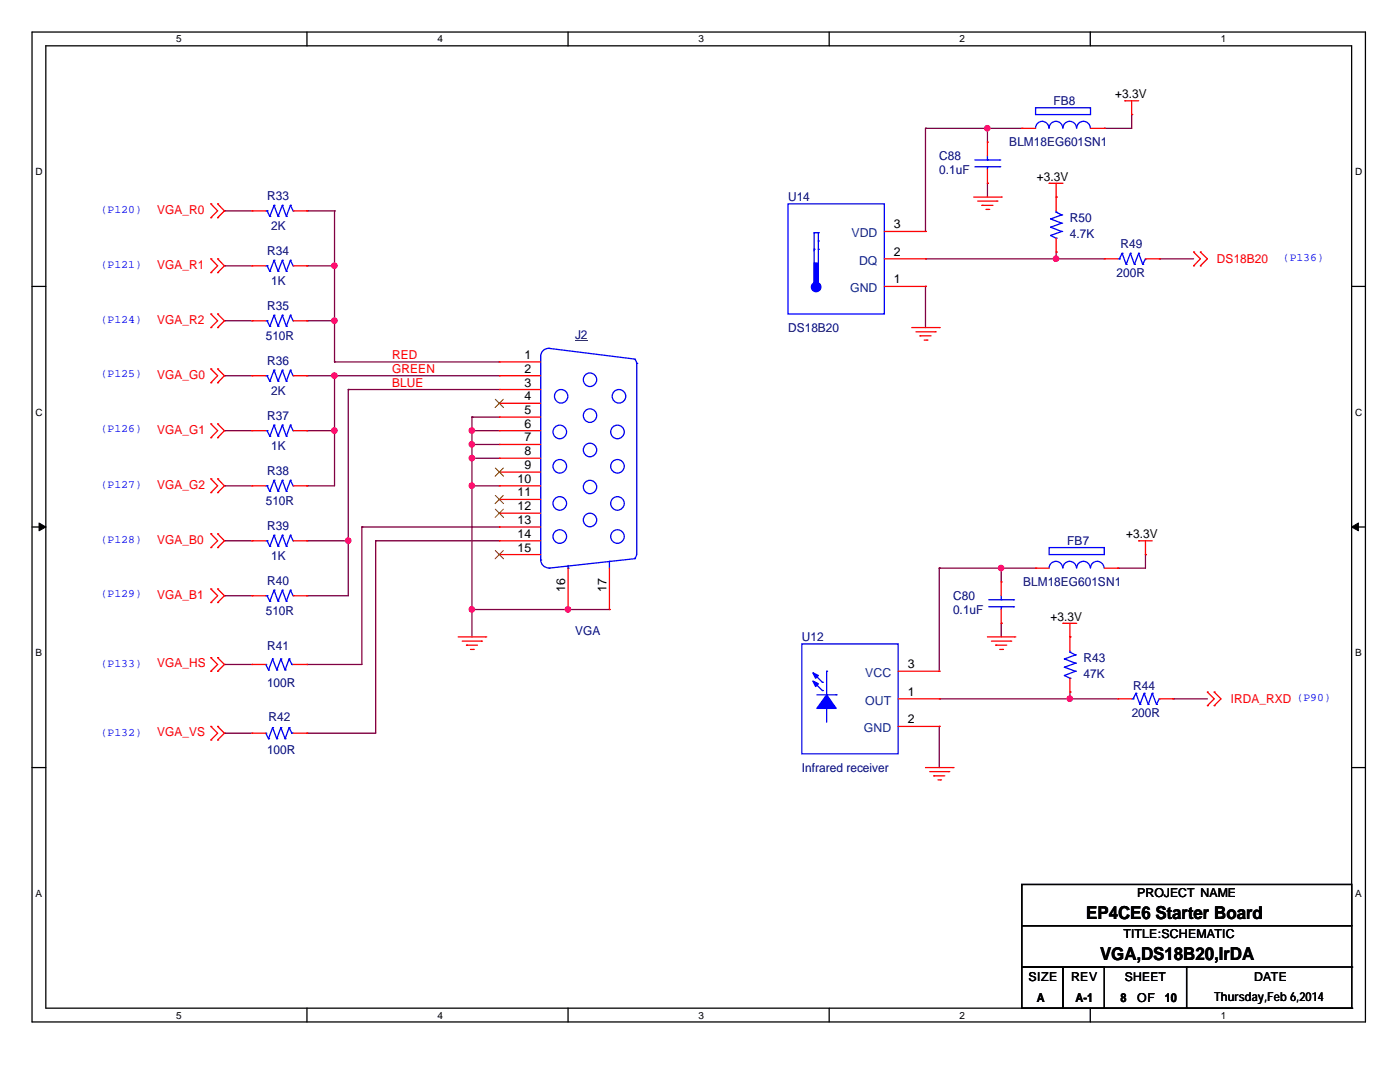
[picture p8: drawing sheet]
<svg xmlns="http://www.w3.org/2000/svg" width="279mm" height="216mm" viewBox="0 0 279 216" stroke-linecap="round" stroke-linejoin="round" font-family="sans-serif">
<path d="M6.4 6.4h266.1v197.5h-266.1zM9.1 9.1h260.6v192.1h-260.6z" fill="none" stroke="#000" stroke-width=".25"/>
<g fill="#fff">
<path d="M35.2 6.6h1.1v2.3h-1.1z"/>
<path d="M35.2 201.4h1.1v2.3h-1.1z"/>
</g>
<path d="M61.3 6.4v2.7M61.3 201.2v2.7" fill="none" stroke="#000" stroke-width=".25"/>
<g fill="#fff">
<path d="M87.3 6.6h1.1v2.3h-1.1z"/>
<path d="M87.3 201.4h1.1v2.3h-1.1z"/>
</g>
<path d="M113.4 6.4v2.7M113.4 201.2v2.7" fill="none" stroke="#000" stroke-width=".25"/>
<g fill="#fff">
<path d="M139.4 6.6h1.1v2.3h-1.1z"/>
<path d="M139.4 201.4h1.1v2.3h-1.1z"/>
</g>
<path d="M165.5 6.4v2.7M165.5 201.2v2.7" fill="none" stroke="#000" stroke-width=".25"/>
<g fill="#fff">
<path d="M191.5 6.6h1.1v2.3h-1.1z"/>
<path d="M191.5 201.4h1.1v2.3h-1.1z"/>
</g>
<path d="M217.6 6.4v2.7M217.6 201.2v2.7" fill="none" stroke="#000" stroke-width=".25"/>
<g fill="#fff">
<path d="M243.6 6.6h1.1v2.3h-1.1z"/>
<path d="M243.6 201.4h1.1v2.3h-1.1z"/>
<path d="M7.1 33.1h1.4v2.2h-1.4z"/>
<path d="M270.5 33.1h1.4v2.2h-1.4z"/>
<path d="M7.1 81.1h1.4v2.3h-1.4z"/>
<path d="M270.5 81.1h1.4v2.3h-1.4z"/>
</g>
<path d="M6.4 57.2h2.7M269.7 57.2h2.8" fill="none" stroke="#000" stroke-width=".25"/>
<g fill="#fff">
<path d="M7.1 129.1h1.3v2.3h-1.3z"/>
<path d="M270.5 129.1h1.3v2.3h-1.3z"/>
</g>
<path d="M6.4 105.2h2.7M269.7 105.2h2.8" fill="none" stroke="#000" stroke-width=".25"/>
<g fill="#000" stroke="#000" stroke-width=".2">
<path d="M7.8 104.4l1.3 .8-1.3 .7z" fill-rule="evenodd"/>
<path d="M269.7 105.2l1.4-.8v1.5z" fill-rule="evenodd"/>
</g>
<g fill="#fff">
<path d="M7.1 177.1h1.3v2.3h-1.3z"/>
<path d="M270.5 177.1h1.3v2.3h-1.3z"/>
</g>
<path d="M6.4 153.2h2.7M269.7 153.2h2.8M203.9 176.5h65.8v8.2h-65.8zM203.9 184.7h65.8v8.3h-65.8zM203.9 193h8.2v8.2h-8.2zM212.1 193h8.3v8.2h-8.3zM236.8 193h.1M236.8 193v8.2M269.7 193h.1M269.7 193v8.2M220.4 201.2h49.3M269.7 201.2h.1" fill="none" stroke="#000" stroke-width=".25"/>
<g fill="none" stroke="#800040" stroke-width=".25">
<path d="M184.7 25.6h.1M184.7 25.6v20.6M184.7 25.6h19.2M197.1 25.6h.1M197.1 36.6h.1M197.1 25.6v2.8M197.1 36.6v2.7M220.4 25.6h.1M225.8 22.9h.1M225.8 22.9v2.7h-5.4M44.8 42.1h.1M44.8 53h.1"/>
<path d="M44.8 42.1h5.5M44.8 53h5.5M61.3 42.1h.1M61.3 53h.1M61.3 42.1h5.5M61.3 53h5.5M66.8 42.1h.1M66.8 53h.1M66.8 42.1v30.1M184.7 51.6h.1M184.7 57.2h.1M184.7 51.6h35.7"/>
<path d="M184.7 57.2v8.2M210.8 50.3h.1M210.8 51.6h.1M210.8 50.3v1.3M231.4 51.6h.1M231.4 51.6h6.8M44.8 64h.1M44.8 75h.1M44.8 75h5.5M44.8 64h5.5M61.3 64h.1M61.3 75h.1"/>
<path d="M61.3 75h38.4M61.3 64h5.5M66.8 72.2h.1M66.8 75h.1M66.8 64h.1M66.8 72.2h32.9M66.8 75v21.9h-5.5M69.5 77.7h.1M69.5 77.7h30.2M69.5 77.7v41.2h-8.2M44.8 85.9h.1M44.8 96.9h.1"/>
<path d="M44.8 85.9h5.5M44.8 96.9h5.5M61.3 96.9h.1M61.3 85.9h.1M61.3 85.9h5.5M66.8 85.9h.1M94.2 83.2h.1M94.2 85.9h.1M94.2 88.7h.1M94.2 91.4h.1M94.2 96.9h.1M94.2 83.2h5.5"/>
<path d="M94.2 83.2v43.9M94.2 85.9h5.5M94.2 88.7h5.5M94.2 91.4h5.5M94.2 96.9h5.5M44.8 107.9h.1M44.8 118.9h.1M44.8 107.9h5.5M44.8 118.9h5.5M61.3 118.9h.1M61.3 107.9h.1M61.3 107.9h8.2"/>
<path d="M69.5 107.9h.1M72.2 105.2h.1M72.2 105.2v27.4h-10.9M72.2 105.2h27.5M75 107.9h.1M75 107.9v38.4h-13.7M75 107.9h24.7M187.5 113.4h.1M187.5 113.4v20.5M187.5 113.4h19.2M199.8 113.4h.1M199.8 113.4v2.7"/>
<path d="M223.1 113.4h.1M228.6 110.7h.1M228.6 110.7v2.7h-5.5M44.8 132.6h.1M44.8 132.6h5.5M61.3 132.6h.1M94.2 121.6h.1M94.2 121.6h27.4M113.4 121.6h.1M187.5 139.4h.1M187.5 139.4h35.6M199.8 124.4h.1"/>
<path d="M199.8 124.4v2.7M213.5 138.1h.1M213.5 139.4h.1M213.5 138.1v1.3M234.1 139.4h.1M234.1 139.4h6.9M44.8 146.3h.1M44.8 146.3h5.5M61.3 146.3h.1M187.5 144.9h.1M187.5 144.9v8.3"/>
</g>
<g fill="#f0f" stroke="#f0f" stroke-width=".25">
<circle cx="66.7" cy="74.9" r=".54"/>
<circle cx="113.3" cy="121.6" r=".54"/>
<circle cx="94.2" cy="88.7" r=".54"/>
<circle cx="94.2" cy="85.9" r=".54"/>
<circle cx="94.2" cy="91.4" r=".54"/>
<circle cx="94.2" cy="121.6" r=".54"/>
<circle cx="94.2" cy="96.9" r=".54"/>
<circle cx="66.7" cy="64" r=".54"/>
<circle cx="66.7" cy="53" r=".54"/>
<circle cx="66.7" cy="85.9" r=".54"/>
<circle cx="69.5" cy="107.9" r=".54"/>
<circle cx="210.8" cy="51.6" r=".54"/>
<circle cx="197" cy="25.6" r=".54"/>
<circle cx="213.5" cy="139.4" r=".54"/>
<circle cx="199.8" cy="113.3" r=".54"/>
</g>
<g fill="none" stroke="#f00" stroke-width=".25">
<path d="M194.3 39.3h5.5M197.1 36.6h.1M197.1 28.4h.1M197.1 28.4v2.7M197.1 33.8v2.8M199.8 39.3h.1M203.9 25.6h.1M203.9 25.6h2.8M209.4 36.6h.1M209.4 36.6h2.7M210.8 39.3h.1M210.8 36.6v5.5"/>
<path d="M217.6 25.6h2.8M220.4 25.6h.1M224.5 20.1h.1M224.5 20.1h2.7M225.8 22.9h.1M225.8 20.1v2.8M42.1 40.7h.1M42.1 43.4h.1M42.1 51.6h.1M42.1 54.4h.1M42.1 40.7l1.3 1.4-1.3 1.3M42.1 51.6l1.3 1.4-1.3 1.4"/>
<path d="M43.4 43.4h.1M43.4 40.7h.1M43.4 54.4h.1M43.4 51.6h.1M43.4 40.7l1.4 1.4-1.4 1.3M43.4 51.6l1.4 1.4-1.4 1.4M50.3 42.1h.1M50.3 53h.1M50.3 42.1h2.7M50.3 53h2.7M58.5 42.1h2.8M58.5 53h2.8"/>
<path d="M61.3 42.1h.1M61.3 53h.1M176.5 51.6h8.2M176.5 46.2h8.2M176.5 57.2h8.2M184.7 51.6h.1M184.7 46.2h.1M184.7 57.2h.1M195.1 40.1h3.9M196 41h.1M196 41h2.2M196.8 41.8h.5"/>
<path d="M197.3 41.8h.1M199 40.1h.1M210.8 50.3h.1M210.8 47.5v2.8M220.4 51.6h.1M220.4 51.6h2.7M228.6 51.6h2.8M231.4 51.6h.1M238.2 53h.1M238.2 50.3h.1M238.2 50.3l1.4 1.3-1.4 1.4M239.6 53h.1"/>
<path d="M239.6 50.3h.1M239.6 50.3l1.4 1.3-1.4 1.4M42.1 62.7h.1M42.1 65.4h.1M42.1 73.6h.1M42.1 76.4h.1M42.1 62.7l1.3 1.3-1.3 1.4M42.1 73.6l1.3 1.4-1.3 1.4M43.4 65.4h.1M43.4 62.7h.1M43.4 76.4h.1M43.4 73.6h.1"/>
<path d="M43.4 62.7l1.4 1.3-1.4 1.4M43.4 73.6l1.4 1.4-1.4 1.4M50.3 64h.1M50.3 75h.1M50.3 64h2.7M50.3 75h2.7M58.5 64h2.8M58.5 75h2.8M61.3 64h.1M61.3 75h.1M99.7 77.7h.1M99.7 75h.1"/>
<path d="M99.7 72.2h.1M99.7 75h8.2M99.7 77.7h8.2M99.7 72.2h8.2M181.9 65.4h5.6M182.8 66.2h3.8M183.6 67h.1M183.6 67h2.2M184.4 67.9h.6M185 67.9h.1M186.6 66.2h.1M187.5 65.4h.1"/>
<path d="M42.1 84.6h.1M42.1 87.3h.1M42.1 95.5h.1M42.1 98.3h.1M42.1 84.6l1.3 1.3-1.3 1.4M42.1 95.5l1.3 1.4-1.3 1.4M43.4 87.3h.1M43.4 84.6h.1M43.4 98.3h.1M43.4 95.5h.1M43.4 84.6l1.4 1.3-1.4 1.4M43.4 95.5l1.4 1.4-1.4 1.4"/>
<path d="M50.3 96.9h.1M50.3 85.9h.1M50.3 96.9h2.7M50.3 85.9h2.7M58.5 96.9h2.8M58.5 85.9h2.8M61.3 96.9h.1M61.3 85.9h.1M99.7 83.2h.1M99.7 94.2h.1M99.7 80.5h.1M99.7 91.4h.1"/>
<path d="M99.7 88.7h.1M99.7 85.9h.1M99.7 96.9h.1M99.7 99.7h.1M99.7 96.9h8.2M99.7 85.9h8.2M99.7 83.2h8.2M99.7 94.2h8.2M99.7 80.5h8.2M99.7 91.4h8.2M99.7 88.7h8.2M99.7 99.7h8.2"/>
<path d="M42.1 106.5h.1M42.1 109.3h.1M42.1 117.5h.1M42.1 106.5l1.3 1.4-1.3 1.4M42.1 117.5l1.3 1.4-1.3 1.3M43.4 109.3h.1M43.4 106.5h.1M43.4 117.5h.1M43.4 106.5l1.4 1.4-1.4 1.4M43.4 117.5l1.4 1.4-1.4 1.3M50.3 107.9h.1M50.3 118.9h.1"/>
<path d="M50.3 107.9h2.7M50.3 118.9h2.7M58.5 107.9h2.8M58.5 118.9h2.8M61.3 107.9h.1M61.3 118.9h.1M99.7 102.4h.1M99.7 105.2h.1M99.7 107.9h.1M99.7 110.7h.1M99.7 107.9h8.2M99.7 102.4h8.2"/>
<path d="M99.7 105.2h8.2M99.7 110.7h8.2M113.4 113.4v8.2M121.6 113.4v8.2M199.8 116.1h.1M199.8 116.1v2.8M206.7 113.4h.1M206.7 113.4h2.7M220.4 113.4h2.7M223.1 113.4h.1M227.2 107.9h.1M227.2 107.9h2.8"/>
<path d="M228.6 110.7h.1M228.6 107.9v2.8M42.1 120.2h.1M42.1 131.2h.1M42.1 133.9h.1M42.1 131.2l1.3 1.4-1.3 1.3M43.4 120.2h.1M43.4 133.9h.1M43.4 131.2h.1M43.4 131.2l1.4 1.4-1.4 1.3M50.3 132.6h.1M50.3 132.6h2.7"/>
<path d="M58.5 132.6h2.8M61.3 132.6h.1M91.4 127.1h5.5M92.2 127.9h3.9M93.1 128.7h.1M93.1 128.7h2.2M93.9 129.6h.5M94.4 129.6h.1M96.1 127.9h.1M96.9 127.1h.1M113.4 121.6h.1M121.6 121.6h.1"/>
<path d="M179.2 139.4h8.3M179.2 133.9h8.3M187.5 139.4h.1M187.5 133.9h.1M197.1 127.1h5.4M197.9 127.9h3.8M198.7 128.7h.1M198.7 128.7h2.2M199.5 129.6h.6M199.8 124.4h.1M199.8 121.6v2.8M200.1 129.6h.1"/>
<path d="M201.7 127.9h.1M202.5 127.1h.1M212.1 124.4h.1M212.1 124.4h2.8M213.5 127.1h.1M213.5 138.1h.1M213.5 124.4v5.4M213.5 135.3v2.8M223.1 139.4h.1M223.1 139.4h2.7M231.4 139.4h2.7M234.1 139.4h.1"/>
<path d="M241 138.1h.1M241 138.1l1.3 1.3-1.3 1.4M242.3 138.1h.1M242.3 138.1l1.4 1.3-1.4 1.4M42.1 144.9h.1M42.1 147.7h.1M42.1 144.9l1.3 1.4-1.3 1.4M43.4 147.7h.1M43.4 144.9h.1M43.4 144.9l1.4 1.4-1.4 1.4M50.3 146.3h.1M50.3 146.3h2.7"/>
<path d="M58.5 146.3h2.8M61.3 146.3h.1M179.2 144.9h8.3M184.7 153.2h5.5M185.5 154h3.9M186.4 154.8h.1M186.4 154.8h2.2M187.2 155.6h.5M187.5 144.9h.1M187.7 155.6h.1M189.4 154h.1M190.2 153.2h.1"/>
<path d="M241 140.8h.1M242.3 140.8h.1"/>
</g>
<g fill="none" stroke="#00f" stroke-width=".25">
<path d="M194.6 31.9h4.9M194.6 33.3h4.9M197.1 33.3h.1M197.1 31.9h.1M197.1 31.1v.8M197.1 33.3v.5M199.5 31.9h.1M199.5 33.3h.1M206.7 21.5h10.9v1.4h-10.9zM206.7 25.6a1.33 1.33 0 0 1 1.3-1.4 1.33 1.33 0 0 1 1.3 1.4M209.4 25.6a1.35 1.35 0 0 1 1.3-1.4 1.35 1.35 0 0 1 1.4 1.4M212.1 25.6a1.35 1.35 0 0 1 1.4-1.4 1.35 1.35 0 0 1 1.3 1.4"/>
<path d="M214.9 25.6a1.35 1.35 0 0 1 1.3-1.4 1.35 1.35 0 0 1 1.4 1.4M53 42.1h.3M53 53h.3M53.3 42.1h.1M53.3 53h.1M53.3 42.1l.5 1.1M53.3 53l.5 1.1M53.8 43.2h.1M53.8 54.1h.1M54.7 41h.1M54.7 51.9h.1M54.7 41l-.9 2.2"/>
<path d="M54.7 41l.8 2.2M54.7 51.9l-.9 2.2M54.7 51.9l.8 2.2M55.5 43.2h.1M55.5 54.1h.1M56.3 41h.1M56.3 51.9h.1M56.3 41l-.8 2.2M56.3 41l.8 2.2M56.3 51.9l-.8 2.2M56.3 51.9l.8 2.2M57.1 43.2h.1"/>
<path d="M57.1 54.1h.1M58 41h.1M58 51.9h.1M58 41l-.9 2.2M58 41l.5 1.1M58 51.9l-.9 2.2M58 51.9l.5 1.1M58.5 42.1h.1M58.5 53h.1M157.3 40.7h19.2v22h-19.2zM162.5 49.7h.1M162.5 46.4h.1"/>
<path d="M162.5 46.4v10.2M162.5 46.4h.8M163.3 49.7h.1M163.3 56.6h.1M163.3 46.4h.1M163.3 48.1h.1M163.3 46.4v10.2M209.7 43.7h.1M209.7 45.3h.1M209.7 47h.1M209.7 43.7l2.2 .8M209.7 45.3l2.2 .9"/>
<path d="M209.7 47l1.1 .5M210.8 47.5h.1M210.8 42.3h.1M210.8 42.3l1.1 .6M210.8 42.1v.2M211.9 42.9h.1M211.9 44.5h.1M211.9 46.2h.1M211.9 42.9l-2.2 .8M211.9 44.5l-2.2 .8M211.9 46.2l-2.2 .8M223.1 51.6h.3"/>
<path d="M223.4 51.6h.1M223.9 50.5h.1M223.9 50.5l-.5 1.1M223.9 50.5l.8 2.2M224.7 52.7h.1M225.6 50.5h.1M225.6 50.5l-.9 2.2M225.6 50.5l.8 2.2M226.4 52.7h.1M227.2 50.5h.1M227.2 50.5l-.8 2.2M227.2 50.5l.8 2.2"/>
<path d="M228 52.7h.1M228.6 51.6h.1M228.6 51.6l-.6 1.1M53 64h.3M53 75h.3M53.3 64h.1M53.3 75h.1M53.3 64l.5 1.1M53.3 75l.5 1.1M53.8 65.1h.1M53.8 76.1h.1M54.7 62.9h.1"/>
<path d="M54.7 73.9h.1M54.7 62.9l-.9 2.2M54.7 62.9l.8 2.2M54.7 73.9l-.9 2.2M54.7 73.9l.8 2.2M55.5 65.1h.1M55.5 76.1h.1M56.3 62.9h.1M56.3 73.9h.1M56.3 62.9l-.8 2.2M56.3 62.9l.8 2.2M56.3 73.9l-.8 2.2"/>
<path d="M56.3 73.9l.8 2.2M57.1 65.1h.1M57.1 76.1h.1M58 62.9h.1M58 73.9h.1M58 62.9l-.9 2.2M58 62.9l.5 1.1M58 73.9l-.9 2.2M58 73.9l.5 1.1M58.5 64h.1M58.5 75h.1M109.5 69.5a1.58 1.58 0 0 0-1.6 1.6v40.7"/>
<path d="M109.6 69.5h.1M109.6 69.5l17.2 2.2M126.7 71.7l.3 .8M127.1 72.5h.1M127.1 72.5v38.2M53 96.9h.3M53 85.9h.3M53.3 96.9h.1M53.3 85.9h.1M53.3 96.9l.5 1.1M53.3 85.9l.5 1.1M53.8 98h.1"/>
<path d="M53.8 87h.1M54.7 95.8h.1M54.7 84.8h.1M54.7 95.8l-.9 2.2M54.7 95.8l.8 2.2M54.7 84.8l-.9 2.2M54.7 84.8l.8 2.2M55.5 98h.1M55.5 87h.1M56.3 95.8h.1M56.3 84.8h.1M56.3 95.8l-.8 2.2"/>
<path d="M56.3 95.8l.8 2.2M56.3 84.8l-.8 2.2M56.3 84.8l.8 2.2M57.1 98h.1M57.1 87h.1M58 95.8h.1M58 84.8h.1M58 95.8l-.9 2.2M58 95.8l.5 1.1M58 84.8l-.9 2.2M58 84.8l.5 1.1M58.5 96.9h.1"/>
<path d="M58.5 85.9h.1M53 107.9h.3M53 118.9h.3M53.3 107.9h.1M53.3 118.9h.1M53.3 107.9l.5 1.1M53.3 118.9l.5 1.1M53.8 109h.1M53.8 120h.1M54.7 106.8h.1M54.7 117.8h.1M54.7 106.8l-.9 2.2"/>
<path d="M54.7 106.8l.8 2.2M54.7 117.8l-.9 2.2M54.7 117.8l.8 2.2M55.5 109h.1M55.5 120h.1M56.3 106.8h.1M56.3 117.8h.1M56.3 106.8l-.8 2.2M56.3 106.8l.8 2.2M56.3 117.8l-.8 2.2M56.3 117.8l.8 2.2M57.1 109h.1"/>
<path d="M57.1 120h.1M58 106.8h.1M58 117.8h.1M58 106.8l-.9 2.2M58 106.8l.5 1.1M58 117.8l-.9 2.2M58 117.8l.5 1.1M58.5 107.9h.1M58.5 118.9h.1M107.9 111.8h.1M107.9 111.7a1.61 1.61 0 0 0 1.6 1.6M109.6 113.4h.1"/>
<path d="M113.4 113.4h.1M113.4 112.8v.6M121.6 112h.1M121.6 112v1.4M126.8 111.5l-17.2 1.9M127 110.6l-.3 .8M197.3 119.7h5M199.8 119.7h.1M199.8 118.9v.8M202.3 119.7h.1M209.4 109.3h11v1.4h-11zM209.4 113.3a1.36 1.36 0 0 1 1.3-1.3 1.36 1.36 0 0 1 1.4 1.3"/>
<path d="M212.1 113.3a1.36 1.36 0 0 1 1.4-1.3 1.36 1.36 0 0 1 1.3 1.3M214.9 113.3a1.36 1.36 0 0 1 1.3-1.3 1.36 1.36 0 0 1 1.4 1.3M217.6 113.3a1.36 1.36 0 0 1 1.4-1.3 1.36 1.36 0 0 1 1.3 1.3M53 132.6h.1M53 132.6l.6 1.1M53.6 133.7h.1M54.4 131.5h.1M54.4 131.5l.8 2.2M54.4 131.5l-.8 2.2M55.2 133.7h.1M56 131.5h.1M56 131.5l.9 2.2"/>
<path d="M56 131.5l-.8 2.2M56.9 133.7h.1M57.7 131.5h.1M57.7 131.5l.6 1.1M57.7 131.5l-.8 2.2M58.3 132.6h.1M58.3 132.6h.2M160 128.5h19.2v21.9h-19.2zM162.5 134.5l1.6 1.6M162.5 136.1l1.6 1.7M163 138.6h3.9M164.1 136.1h.1"/>
<path d="M164.1 137.8h.1M165 133.9h.1M165 133.9v4.7M166.9 138.6h.1M197.3 121.1h5M199.8 121.1h.1M199.8 121.1v.5M202.3 121.1h.1M212.4 131.5h.1M212.4 133.1h.1M212.4 134.8h.1M212.4 131.5l2.2 .8"/>
<path d="M212.4 133.1l2.2 .8M212.4 134.8l1.1 .5M213.5 135.3h.1M213.5 130.1h.1M213.5 130.1l1.1 .6M213.5 129.8v.3M214.6 130.7h.1M214.6 132.3h.1M214.6 133.9h.1M214.6 130.7l-2.2 .8M214.6 132.3l-2.2 .8M214.6 133.9l-2.2 .9"/>
<path d="M225.8 139.4h.3M226.1 139.4h.1M226.7 138.3h.1M226.7 138.3l-.6 1.1M226.7 138.3l.8 2.2M228.3 138.3h.1M228.3 138.3l-.8 2.2M228.3 138.3l.9 2.2M230 138.3h.1M230 138.3l-.8 2.2M230 138.3l.8 2.2M231.4 139.4h.1"/>
<path d="M231.4 139.4l-.6 1.1M53 146.3h.1M53 146.3l.6 1.1M53.6 147.4h.1M54.4 145.2h.1M54.4 145.2l.8 2.2M54.4 145.2l-.8 2.2M55.2 147.4h.1M56 145.2h.1M56 145.2l.9 2.2M56 145.2l-.8 2.2M56.9 147.4h.1"/>
<path d="M57.7 145.2h.1M57.7 145.2l.6 1.1M57.7 145.2l-.8 2.2M58.3 146.3h.1M58.3 146.3h.2M165 141.4h.1M165 141.4v2.7M227.5 140.5h.1M229.2 140.5h.1M230.8 140.5h.1"/>
<circle cx="112" cy="79.1" r="1.35"/>
<circle cx="117.7" cy="75.8" r="1.35"/>
<circle cx="123.5" cy="79.1" r="1.35"/>
<circle cx="111.7" cy="93" r="1.35"/>
<circle cx="111.7" cy="86.2" r="1.35"/>
<circle cx="117.7" cy="82.9" r="1.35"/>
<circle cx="117.7" cy="89.8" r="1.35"/>
<circle cx="117.8" cy="97.2" r="1.33"/>
<circle cx="123.2" cy="93" r="1.35"/>
<circle cx="123.2" cy="86.2" r="1.35"/>
<circle cx="111.7" cy="107.1" r="1.35"/>
<circle cx="111.7" cy="100.5" r="1.35"/>
<circle cx="117.7" cy="103.7" r="1.35"/>
<circle cx="123.2" cy="100.5" r="1.35"/>
<circle cx="123.2" cy="107.1" r="1.35"/>
</g>
<g fill="#00f" stroke="#00f" stroke-width=".25">
<path d="M162.5 52.5h.8v4.1h-.8z" fill-rule="evenodd"/>
<path d="M162.2 135.9l1.1 .5-.5 .6z" fill-rule="evenodd"/>
<path d="M162.2 134.2l1.1 .6-.5 .5z" fill-rule="evenodd"/>
<path d="M165 138.6l1.9 2.8h-3.9z" fill-rule="evenodd"/>
<circle cx="162.9" cy="57.3" r=".95"/>
</g>
<path d="M114.8 67.9h2.5" fill="none" stroke="#000080" stroke-width=".2"/>
<path d="M98.8 79.7l1.7 1.6M100.5 79.7l-1.7 1.6M98.8 93.4l1.7 1.6M98.8 98.8l1.7 1.7M100.5 93.4l-1.7 1.6M100.5 98.8l-1.7 1.7M98.8 101.6l1.7 1.7M98.8 109.9l1.7 1.6M100.5 101.6l-1.7 1.7M100.5 109.9l-1.7 1.6" fill="none" stroke="#804000" stroke-width=".2"/>
<g font-size="3.6">
<text x="216.8" y="183.3">EP4CE6 Starter Board</text>
<text x="219.5" y="191.6">VGA,DS18B20,IrDA</text>
</g>
<g font-size="2.5" fill="#000080">
<text x="210.2" y="21">FB8</text>
<text x="201.4" y="29.2">BLM18EG601SN1</text>
<text x="187.5" y="32">C88</text>
<text x="187.5" y="34.7">0.1uF</text>
<text x="53.3" y="39.9">R33</text>
<text x="157.3" y="40.2">U14</text>
<text x="54.1" y="45.9">2K</text>
<text x="213.5" y="44.3">R50</text>
<text x="213.5" y="47.6">4.7K</text>
<text x="53.3" y="50.9">R34</text>
<text x="223.6" y="49.5">R49</text>
<text x="54.1" y="56.9">1K</text>
<text x="222.8" y="55.3">200R</text>
<text x="53.3" y="61.8">R35</text>
<text x="53" y="67.9">510R</text>
<text x="114.8" y="67.6">J2</text>
<text x="157.3" y="66.3">DS18B20</text>
<text x="53.3" y="72.9">R36</text>
<text x="53.3" y="83.8">R37</text>
<text x="54.1" y="78.9">2K</text>
<text x="54.1" y="89.8">1K</text>
<text x="53.3" y="94.8">R38</text>
<text x="53" y="100.8">510R</text>
<text x="53.3" y="105.7">R39</text>
<text x="54.1" y="111.8">1K</text>
<text x="213" y="108.8">FB7</text>
<text x="53.3" y="116.7">R40</text>
<text x="190.2" y="119.8">C80</text>
<text x="204.2" y="117">BLM18EG601SN1</text>
<text x="53" y="122.8">510R</text>
<text x="190.2" y="122.5">0.1uF</text>
<text x="53.3" y="129.6">R41</text>
<text x="114.8" y="126.6">VGA</text>
<text x="160" y="128">U12</text>
<text x="53.3" y="137">100R</text>
<text x="216.2" y="132.1">R43</text>
<text x="216.2" y="135.4">47K</text>
<text x="226.1" y="137.6">R44</text>
<text x="53.6" y="143.9">R42</text>
<text x="225.8" y="143">200R</text>
<text x="53.3" y="150.5">100R</text>
<text x="160" y="154.1">Infrared receiver</text>
</g>
<g font-size="2.5">
<text x="222.5" y="19.6">+3.3V</text>
<text x="206.9" y="36.1">+3.3V</text>
<text x="178.4" y="45.6">3</text>
<text x="178.4" y="51.1">2</text>
<text x="178.4" y="56.6">1</text>
<text x="104.6" y="71.6">1</text>
<text x="104.6" y="77.1">3</text>
<text x="104.6" y="74.4">2</text>
<text x="104.6" y="82.6">5</text>
<text x="104.6" y="79.9">4</text>
<text x="104.6" y="88.1">7</text>
<text x="104.6" y="85.3">6</text>
<text x="104.6" y="93.6">9</text>
<text x="104.6" y="90.8">8</text>
<text x="103.3" y="96.4">10</text>
<text x="103.3" y="99.1">11</text>
<text x="103.3" y="101.8">12</text>
<text x="103.3" y="104.6">13</text>
<text x="103.3" y="107.3">14</text>
<text x="224.7" y="107.4">+3.3V</text>
<text x="103.3" y="110.1">15</text>
<text x="112.8" y="118.1" transform="rotate(-90 112.8 118.1)">16</text>
<text x="121" y="118.1" transform="rotate(-90 121 118.1)">17</text>
<text x="209.7" y="123.9">+3.3V</text>
<text x="181.1" y="133.3">3</text>
<text x="181.1" y="138.9">1</text>
<text x="181.1" y="144.4">2</text>
<text x="226.9" y="179">PROJECT NAME</text>
<text x="224.2" y="187.2">TITLE:SCHEMATIC</text>
<text x="205.3" y="195.7">SIZE</text>
<text x="213.8" y="195.7">REV</text>
<text x="250.3" y="195.7">DATE</text>
<text x="206.9" y="199.9">A</text>
<text x="214.6" y="199.9">A-1</text>
<text x="223.6" y="199.9">8</text>
<text x="226.9" y="199.9">OF</text>
<text x="232.5" y="199.9">10</text>
<text x="242.3" y="199.6">Thursday,Feb 6,2014</text>
</g>
<g font-size="2.5" fill="#f00">
<text x="31.4" y="42.7">VGA_R0</text>
<text x="31.4" y="53.6">VGA_R1</text>
<text x="242.9" y="52.5">DS18B20</text>
<text x="31.4" y="64.6">VGA_R2</text>
<text x="78.3" y="71.7">RED</text>
<text x="31.4" y="75.6">VGA_G0</text>
<text x="78.3" y="74.4">GREEN</text>
<text x="78.3" y="77.2">BLUE</text>
<text x="31.4" y="86.6">VGA_G1</text>
<text x="31.4" y="97.5">VGA_G2</text>
<text x="31.4" y="108.5">VGA_B0</text>
<text x="31.4" y="119.5">VGA_B1</text>
<text x="31.4" y="133.2">VGA_HS</text>
<text x="245.6" y="140.3">IRDA_RXD (P90)</text>
<text x="31.4" y="146.9">VGA_VS</text>
</g>
<g font-size="2.5" fill="#004080">
<text x="169.9" y="47.3">VDD</text>
<text x="171.4" y="52.8">DQ</text>
<text x="169.7" y="58.3">GND</text>
<text x="172.7" y="135.1">VCC</text>
<text x="172.7" y="140.6">OUT</text>
<text x="172.4" y="146.1">GND</text>
</g>
<text font-size="2.4" x="224.5" y="195.7">SHEET</text>
<g font-size="2.3" fill="#00f">
<text x="20.1" y="42.5">(P120)</text>
<text x="20.1" y="53.5">(P121)</text>
<text x="256" y="52.2">(P136)</text>
<text x="20.1" y="64.5">(P124)</text>
<text x="20.1" y="75.2">(P125)</text>
<text x="20.1" y="86.2">(P126)</text>
<text x="20.1" y="97.4">(P127)</text>
<text x="20.1" y="108.4">(P128)</text>
<text x="20.1" y="119.1">(P129)</text>
<text x="20.1" y="133.1">(P133)</text>
<text x="20.1" y="146.8">(P132)</text>
</g>
<g font-size="2">
<text x="35.2" y="8.5">5</text>
<text x="87.3" y="8.5">4</text>
<text x="139.4" y="8.5">3</text>
<text x="191.5" y="8.5">2</text>
<text x="243.6" y="8.5">1</text>
<text x="7.1" y="34.9">D</text>
<text x="270.5" y="34.9">D</text>
<text x="7.1" y="82.9">C</text>
<text x="270.5" y="82.9">C</text>
<text x="7.1" y="130.9">B</text>
<text x="270.5" y="130.9">B</text>
<text x="7.1" y="178.9">A</text>
<text x="270.5" y="178.9">A</text>
<text x="35.2" y="203.2">5</text>
<text x="87.3" y="203.2">4</text>
<text x="139.4" y="203.2">3</text>
<text x="191.5" y="203.2">2</text>
<text x="243.6" y="203.2">1</text>
</g>
</svg>
